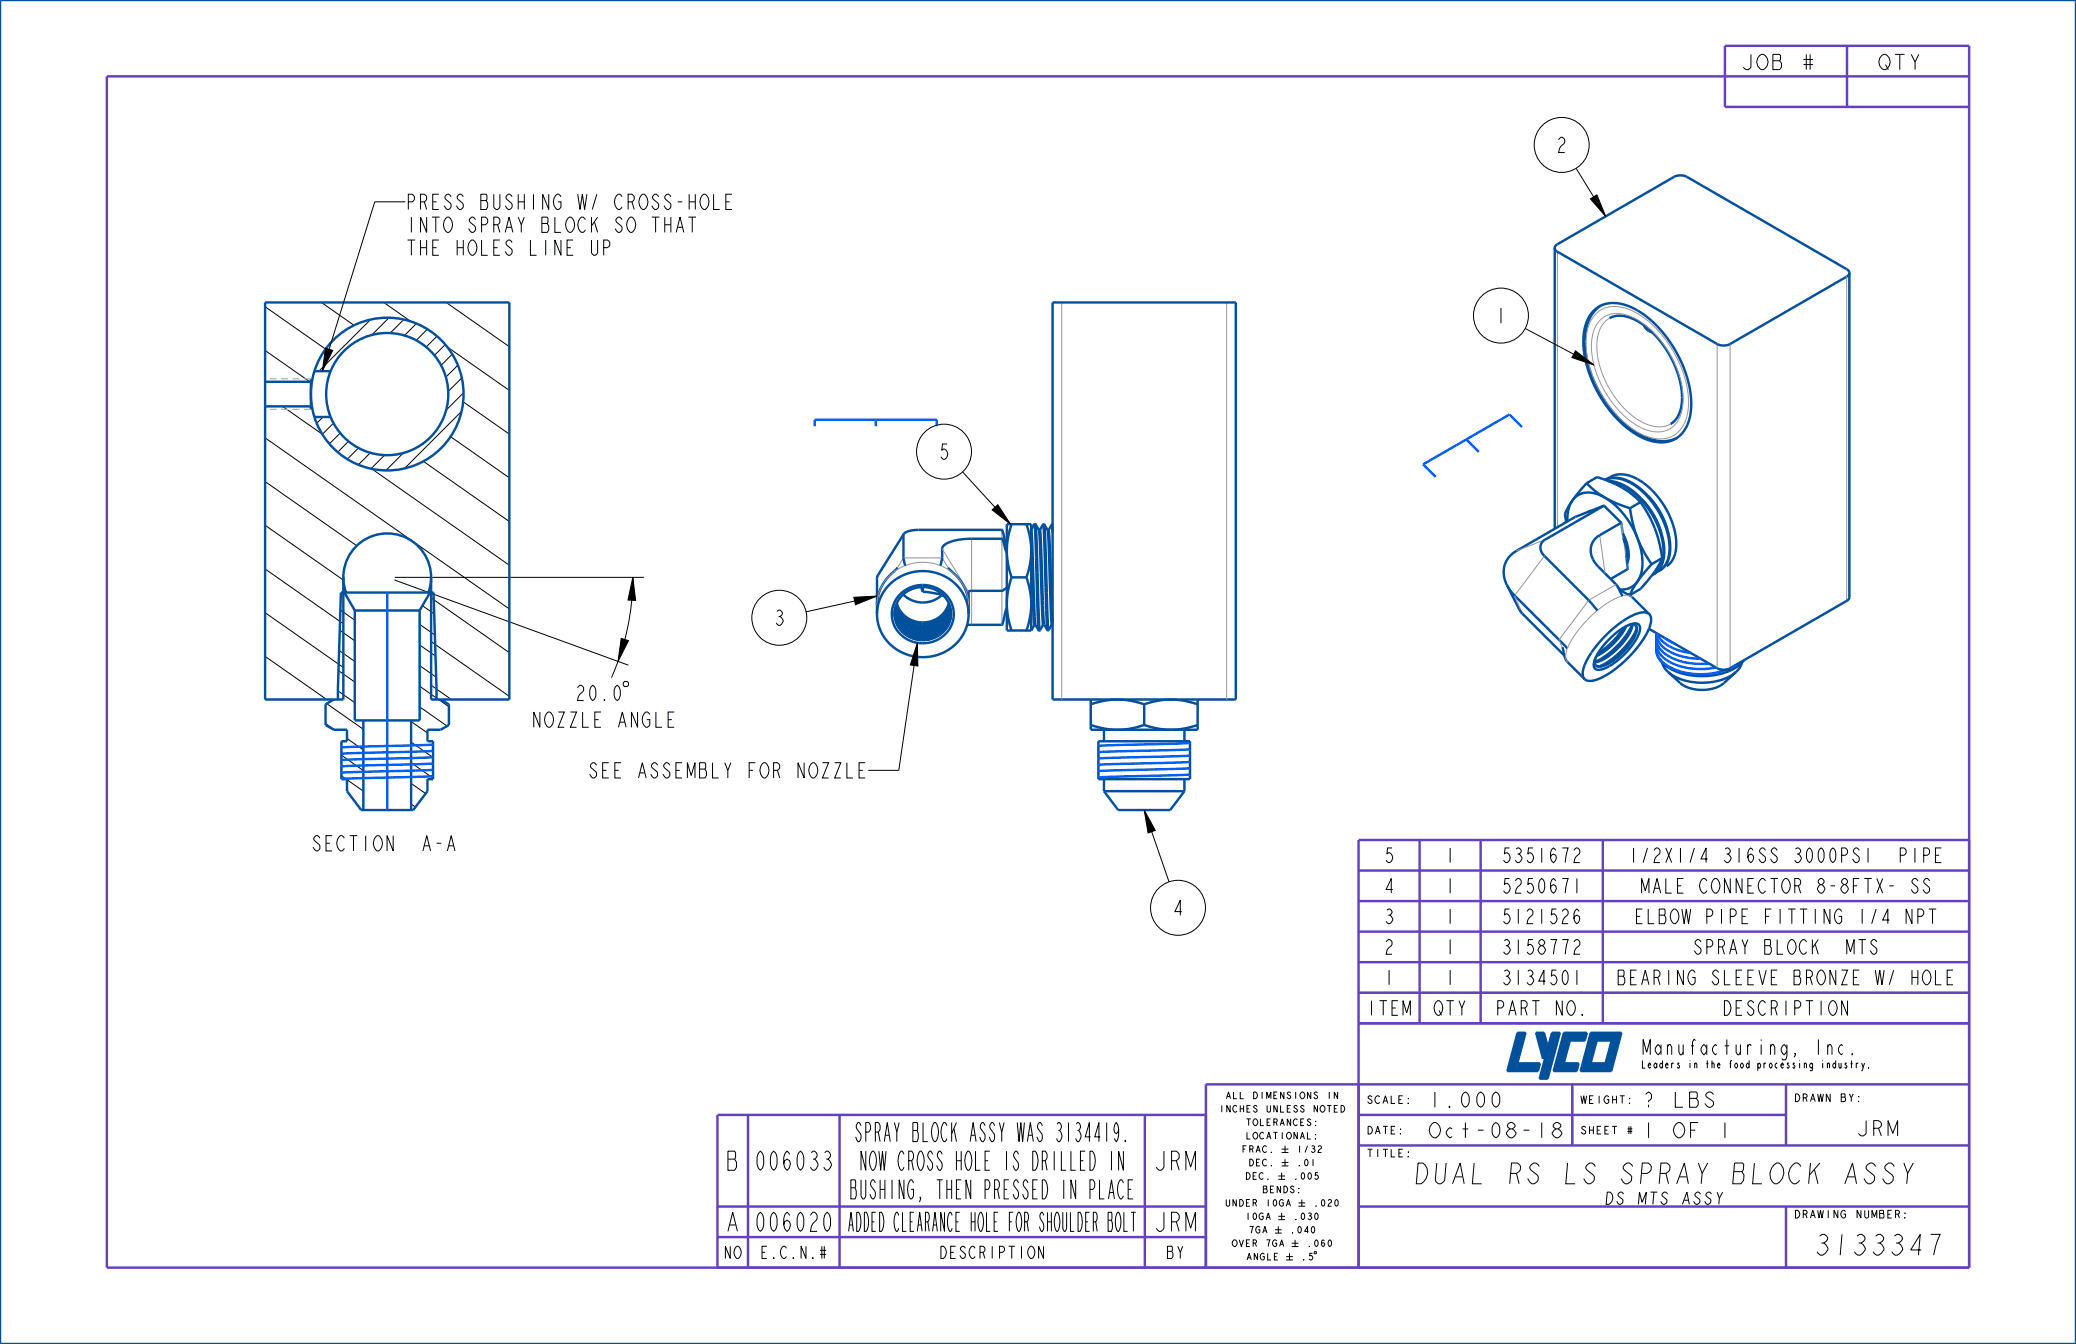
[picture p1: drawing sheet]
<svg xmlns="http://www.w3.org/2000/svg" width="432mm" height="279mm" viewBox="0 0 432 279" stroke-linecap="round" stroke-linejoin="round" font-family="sans-serif">
<g fill="none" stroke="#000" stroke-width=".21">
<path d="M55.1 72.9l9.4 6.5M55.1 63.8l12.6 8.8M66.8 62.9l6.8 4.7M69.8 70.2l-1.1 1.1M77.1 66.4l-10.8 10.8M79.8 62.9l5.7 4M80.9 66.1l-3.6 3.5M84 66.4l-2.8 2.8M86.6 67.3l-2.5 2.4M88.9 68.4l-2.3 2.4M90.9 69.9l-2.3 2.2M92.6 71.6l-2.2 2.3"/>
<path d="M92.8 62.9l13.1 9.2M93 72.1l12.9 9.1M94.1 73.6l-2.4 2.4M95.2 75.9l-2.5 2.5M96.1 78.6l-2.9 2.8M105.8 62.9l.1 .1M55.1 91l50.8 35.6M58.8 84.5l8.2 5.8M67.2 86.7l-1.3 1.3M69.4 88l-2.3 2.3M70.8 90l-2.3 2.3M72.5 91.7l-2.3 2.3"/>
<path d="M74.6 93.1l-2.4 2.4M77 94.1l-2.5 2.5M77.3 97.5l28.6 20M80 94.6l-2.8 2.8M83.9 94.2l-3.6 3.6M88.1 95.9l17.8 12.5M93.7 90.8l12.2 8.5M96 85.5l-11.9 11.9M96.3 83.5l9.6 6.8M96.4 81.7l-3.6 3.6M55.1 118.3l16.3 11.4M55.1 109.2l16.3 11.4"/>
<path d="M55.1 100.1l19.1 13.4M55.1 136.5l12.8 8.9M55.1 127.4l16.3 11.4M70.4 139.4l3.4 2.4M70.5 135.2l3.3 2.3M70.7 131l3.1 2.2M70.8 126.8l3 2.1M87.3 138.4l3.4 2.4M87.3 134.1l3.3 2.3M87.3 129.8l3.1 2.2M87.9 125.9l2.4 1.7M89.7 133.4l16.2 11.4"/>
<path d="M89.7 124.3l16.2 11.4M90.1 123.2h.1M67.7 150.4l1.9 1.3M68 146.3l7.6 5.3M70.3 143.6l3.5 2.5M71 157l4.6 3.2M72.2 153.5l3.4 2.4M85.5 158.6l4.6 3.2M85.5 154.3l4.6 3.2M85.5 150l3.4 2.4M87.3 146.9l5.7 4M87.3 142.7l3.5 2.4"/>
<path d="M89.7 142.5l4.2 2.9M91.2 145.4l2.2 1.5M71 161.3l1 .7M72.2 162.1l3.4 2.4M85.5 167.1l.9 .7M85.5 162.9l3 2.1"/>
</g>
<path d="M317.3 214.7l-2.1 8h-1.7z" fill="#00509b"/>
<path d="M317.3 214.7l-2.1 8h-1.7z" fill="none" stroke="#00509b" stroke-width=".21"/>
<path d="M315.6 214.7h1.7l-3.8 8z" fill="#00509b"/>
<path d="M315.6 214.7h1.7l-3.8 8z" fill="none" stroke="#00509b" stroke-width=".21"/>
<path d="M315.6 221.1h4.7l-5.1 1.6z" fill="#00509b"/>
<path d="M315.6 221.1h4.7l-5.1 1.6z" fill="none" stroke="#00509b" stroke-width=".21"/>
<path d="M315.2 222.7l5.1-1.6-.4 1.6z" fill="#00509b"/>
<path d="M315.2 222.7l5.1-1.6-.4 1.6z" fill="none" stroke="#00509b" stroke-width=".21"/>
<path d="M322.8 214.7h1.6l-4.2 9.5z" fill="#00509b"/>
<path d="M322.8 214.7h1.6l-4.2 9.5z" fill="none" stroke="#00509b" stroke-width=".21"/>
<path d="M324.4 214.7l-2.5 9.5h-1.7z" fill="#00509b"/>
<path d="M324.4 214.7l-2.5 9.5h-1.7z" fill="none" stroke="#00509b" stroke-width=".21"/>
<path d="M326.9 214.7l-2.1 8h-1.6z" fill="#00509b"/>
<path d="M326.9 214.7l-2.1 8h-1.6z" fill="none" stroke="#00509b" stroke-width=".21"/>
<path d="M325.3 214.7h1.6l-3.7 8z" fill="#00509b"/>
<path d="M325.3 214.7h1.6l-3.7 8z" fill="none" stroke="#00509b" stroke-width=".21"/>
<path d="M325.2 221.1h3.1l-3.5 1.6z" fill="#00509b"/>
<path d="M325.2 221.1h3.1l-3.5 1.6z" fill="none" stroke="#00509b" stroke-width=".21"/>
<path d="M324.8 222.7l3.5-1.6-.4 1.6z" fill="#00509b"/>
<path d="M324.8 222.7l3.5-1.6-.4 1.6z" fill="none" stroke="#00509b" stroke-width=".21"/>
<path d="M326.9 214.7h3.1l-3.5 1.6z" fill="#00509b"/>
<path d="M326.9 214.7h3.1l-3.5 1.6z" fill="none" stroke="#00509b" stroke-width=".21"/>
<path d="M326.5 216.3l3.5-1.6-.4 1.6z" fill="#00509b"/>
<path d="M326.5 216.3l3.5-1.6-.4 1.6z" fill="none" stroke="#00509b" stroke-width=".21"/>
<path d="M330.9 214.7h1.6l-2.1 8z" fill="#00509b"/>
<path d="M330.9 214.7h1.6l-2.1 8z" fill="none" stroke="#00509b" stroke-width=".21"/>
<path d="M330.9 214.7l-.5 8h-1.6z" fill="#00509b"/>
<path d="M330.9 214.7l-.5 8h-1.6z" fill="none" stroke="#00509b" stroke-width=".21"/>
<path d="M332.5 214.7h3.2l-3.6 1.6z" fill="#00509b"/>
<path d="M332.5 214.7h3.2l-3.6 1.6z" fill="none" stroke="#00509b" stroke-width=".21"/>
<path d="M332.1 216.3l3.6-1.6-.5 1.6z" fill="#00509b"/>
<path d="M332.1 216.3l3.6-1.6-.5 1.6z" fill="none" stroke="#00509b" stroke-width=".21"/>
<path d="M337.2 214.7l-2.1 8h-1.6z" fill="#00509b"/>
<path d="M337.2 214.7l-2.1 8h-1.6z" fill="none" stroke="#00509b" stroke-width=".21"/>
<path d="M335.7 214.7h1.5l-3.7 8z" fill="#00509b"/>
<path d="M335.7 214.7h1.5l-3.7 8z" fill="none" stroke="#00509b" stroke-width=".21"/>
<path d="M330.8 221.1h3.2l-3.6 1.6z" fill="#00509b"/>
<path d="M330.8 221.1h3.2l-3.6 1.6z" fill="none" stroke="#00509b" stroke-width=".21"/>
<path d="M330.4 222.7l3.6-1.6-.5 1.6z" fill="#00509b"/>
<path d="M330.4 222.7l3.6-1.6-.5 1.6z" fill="none" stroke="#00509b" stroke-width=".21"/>
<path d="M321.1 214.7l.7 2.4-.8 3z" fill="#00509b"/>
<path d="M321.1 214.7l.7 2.4-.8 3z" fill="none" stroke="#00509b" stroke-width=".21"/>
<path d="M319.5 214.7h1.6l-.1 5.4z" fill="#00509b"/>
<path d="M319.5 214.7h1.6l-.1 5.4z" fill="none" stroke="#00509b" stroke-width=".21"/>
<path d="M82 120.6l48.7 17.7M82.1 120h51.8M129.2 132.7l1.5 .5-2.2 4.3zM131.6 120l.6 4.8-1.6-.1zM131.6 120a51.1 51.1 0 0 1-4.4 20.9M129.9 141.7h.5l.3 .2v.6l-.3 .2h-.5l-.3-.2v-.6z" fill="none" stroke="#000" stroke-width=".21"/>
<path d="M129.2 132.7l1.5 .5-2.2 4.3zM131.6 120l.6 4.8-1.6-.1z" fill="#000"/>
<g fill="none" stroke="#6441be" stroke-width=".51">
<path d="M384.2 9.5v12.7M409.6 15.9h-387.4v247.6h387.4v-254h-50.8v12.7h50.8M295.3 174.6v38.1M308 174.6v38.1M333.4 174.6v38.1M409.6 174.6h-127v88.9M282.6 193.7h127M282.6 187.3h127M282.6 181h127M282.6 212.7h127M282.6 206.4h127M282.6 200h127"/>
<path d="M155.6 231.8v31.7M174.6 231.8v31.7M238.1 231.8v31.7M250.8 231.8h-101.6v31.7M282.6 231.8h88.9M282.6 238.1h127M327 225.4v12.7M371.5 225.4v12.7M409.6 225.4h-158.8v38.1M149.2 257.2h101.6M149.2 250.8h101.6M282.6 250.8h127"/>
<path d="M371.5 250.8v12.7"/>
</g>
<path d="M0 0h431.8v279.4h-431.8zM319.5 214.7h1.6l.7 2.4-.8 3zM322.8 214.7h1.6l-2.5 9.5h-1.7zM326.5 216.3h3.1l.4-1.6h-4.7l-2.1 8h4.7l.4-1.6h-3.1M326.9 214.7l-2.1 8M330.9 214.7h6.3l-2.1 8h-6.3zM332.1 216.3h3.1M332.5 214.7l-2.1 8M335.7 214.7l-2.2 8M315.6 221.1h4.7l-.4 1.6h-6.4l2.1-8h1.7l-2.1 8M330.8 221.1h3.2" fill="none" stroke="#00509b" stroke-width=".51"/>
<!-- layer: 0_COMPONENTS -->
<g fill="none" stroke="#00509b" stroke-width=".51">
<path d="M323.4 51.6l.1-.5 .4-.3 24.3-14 .8-.3h.8l1.1 .3 33.2 19.2 .4 .3 .2 .4M323.4 51.6l.1 .4 .4 .3 33.3 19.2 1 .3h.9l.8-.3 24.2-14 .4-.3 .2-.5M323.4 51.6v58.3M384.7 56.7l-.1 67.8-.5 .4-24.2 14-.9 .3h-1l-.8-.3-14.2-8.2M55.1 79.4h9.8M64.7 78.7v6.4M65.4 77.2h3.4M218.9 62.9h38.1v82.5h-38.1zM332.6 63.7l1.2-.5 1.2-.2h1.3l1.5 .3a17.5 17.5 0 0 1 9 7 22.6 22.6 0 0 1 4.8 15.6 7.1 7.1 0 0 1-3.1 5.3M332.6 63.7a8.1 8.1 0 0 0-3.3 7.6 24.7 24.7 0 0 0 11.8 19.5l2.2 .8 1.8 .4 1.8-.2 1.6-.6M332.6 63.8l-.8 .7-.7 .9-1 2.3a17.1 17.1 0 0 0 1.3 11.3 22.5 22.5 0 0 0 11 12 7.7 7.7 0 0 0 6.1 .2M332.7 63.7l-.1 .1"/>
<path d="M332.9 63.5l-.2 .2M334.8 66.2a6.2 6.2 0 0 1 6.2 .8 20 20 0 0 1 8.8 16.7l-.3 1.5-.5 1.3-.7 1-.8 .7M341.9 67.6l.7 1 1.1 .5M342.2 67.8h-.2M55.1 84.5h9.8M65.4 86.7h3.4M333.8 99.7l1.2-.3 1.4-.1 1.5 .4 1.6 .7 1.5 1 1.4 1.3 1.4 1.7 1.2 1.6 1 1.9 .7 2 .5 1.8 .2 1.9-.1 1.7-.4 1.4-.7 1.1-1 .8M333.9 99.7l1.1-.3h1.4l1.5 .4 1.5 .7 1.4 1 1.5 1.3 1.3 1.5 1.2 1.8 1 2 .8 1.8 .5 1.9 .2 1.8-.1 1.6-.4 1.4-.6 1.1-1 .9M334.4 99.5l1.2-.6 1.2-.3 1.4 .1 1.6 .5 1.6 .9 1.6 1.2 1.4 1.4 1.3 1.8 1.1 1.8 .9 2.1 .6 2 .3 1.9v1.8l-.3 1.5-.7 1.2-1 .9M334.5 100l1.3 .2 1.4 .4 1.4 .8 1.4 1 1.3 1.2 1.3 1.5 2 3.2 1.2 3.5 .3 1.6 .1 1.7-.2 1.4-.5 1.2-.7 1-.8 .7M348.8 91l-.3 .2M186.7 118.1l-.6 .5a9.3 9.3 0 0 0-3.7 7.2"/>
<path d="M188 111l1-.6 1.7-.2h17.7l.9 3.1M188 111l-5.5 8.8-.1 7.9M188 111l-.1 5 .3 1.6M197.2 118l2 2 1.2 1.6 .8 2.1 .3 2.1M209.3 113.3h.1M209.3 113.3l.1 .3M209.4 114.8l-1-2.8h-6.9l-2.6 .3-1.8 .6-1 .8-.1 2.3-.4 1.6M209.4 109h5.1v22.1h-5.1zM210.4 109l-.8 2.9-.2 2.6 .2 2.6 .8 2.9M213.5 109l.8 2.9 .2 2.6-.2 2.6-.8 2.9M214.5 113.4l.4 13.3 .3 3.2M214.5 110.1l.9 19.8"/>
<path d="M215.1 109l-.6 1.1M215.1 109l.9 22.1M215.1 109h.3M215.4 109h.1M215.4 109l.7 1.2 .1 .7 .6 16.2 .2 2.8M215.4 109l.9 22.1M216.1 110.2h.2l.2 1.4 .7 18.2M217 109h.2M217 109l-.7 1.2M217 109l.9 22M217.2 109l.9 22M217.2 109l.7 1.2"/>
<path d="M217.9 110.2h.2M217.9 110.2l.9 19.6M218.1 110.2l.8 19.3M218.8 109.1l-.7 1.1M218.8 109.1h.1M218.8 109.1l.1 1.6M327 104.1l-1.2 2a2.8 2.8 0 0 0 0 2.4M327 104.1l-.8 1.9-.2 2.4M327.7 107.5l-12.3 7a5.1 5.1 0 0 0-1.9 7.2M327.7 107.5h.1M330 100.4l2.2-1.2 1.1 .4 2.6 1 1.9 1 1.8 1.3 1.6 1.5M330 100.4l-3 3.7"/>
<path d="M330 100.4l1.8 1.7 2 1.4M330.9 106.2l-.5 .2M333.6 105.1l-12.3 7.1-.6 .7-.3 .8 .2 .9 .5 .8 9.4 9.5 1.8 2M333.6 105.1l-5.9 2.4M333.6 105.1h.1M333.6 105.1l3.6 3.6M333.8 103.5l-2-.9-1.9-.2-1.6 .5-1.3 1.2M333.8 103.5l2.3 1.1 2.9 1.1M333.8 103.5l2 1.4 1.9 2 1.6 2.4 1.3 2.6M334.8 100.1l1.2 .2 1.4 .5 1.3 .8 1.3 1 2.4 2.6 2 3.2 1.3 3.5 .2 1.6 .1 1.6-.2 1.4-.4 1.2-.6 1-.8 .7M337.2 108.7l-5.1 3-.9 1.1-.3 1.3 .2 1.5 .7 1.4 4.6 4.8M337.2 108.7h.1"/>
<path d="M337.2 108.7l.7 4.1M337.5 110.9l.8 1.7 .4 1.7v1.5l-.3 1.4M337.7 111.9l.5 1.6M337.7 112.1l.6 2v1.8M337.9 112.7v.1M338.3 115.6l.1 1.6M338.4 117.2l.1 1.1-3.5 2.1M338.8 115.1l-.4 1.6M339 105.7l.7 3.3 .9 2.9M340.6 111.9l1.2 2.6 1.7 2.8M340.6 111.9l.8 2.6 .2 2.5-.2 2.2-.8 1.7M341.2 104.4l1.7 2.7 1.3 2.7 .9 2.8 .6 3.4"/>
<path d="M341.2 104.4l-2.2 1.3M341.5 103.8l1.3 1.5 1.2 1.8 .9 1.8 .6 1.9M342.8 103.1l1.3 1.5 1.1 1.7 .9 1.8 .7 1.9M343.5 117.3l-2.9 3.6M344 119.4l-.4 .1M345.2 118.6l-.6 .3M345.7 116l-1.3 2.5-2.5 3.2-.7 .7-2.2 1.3M345.7 116l-2.2 1.3M71.4 120v25.4h-16.3v-82.5h50.8v82.5h-16.2v-25.4M71.6 123.2l2.2 3.7M72 123.2a9.1 9.1 0 0 1 8.5-12.3 9.1 9.1 0 0 1 8.6 12.3M73.8 126.9v22.9h13.5v-22.9"/>
<path d="M73.8 126.9h13.5M89.4 123.2l-2.1 3.7M182.4 127.7a9.5 9.5 0 0 0 13.7 8 8.9 8.9 0 0 0 5.4-8M182.4 127.7a9.5 9.5 0 0 1 13.7-8.1 8.9 8.9 0 0 1 5.4 8.1M186.1 127.6a5.9 5.9 0 0 0 5.8 5.5 5.9 5.9 0 0 0 5.9-5.5M186.1 127.5v.1M186.1 127.6a5.9 5.9 0 0 0 5.8 5.4 5.9 5.9 0 0 0 5.9-5.4M186.1 127.3v.3M186.1 127.1v.4M186.1 127.6a5.9 5.9 0 0 0 5.8 5 5.9 5.9 0 0 0 5.9-5M186.1 127.1l.1 .4M186.1 127.6l.3 1.1 .5 1.2 .7 .8 1 .9a5.9 5.9 0 0 0 9.2-4"/>
<path d="M186.1 126.8v.2M186.1 127l.1 .1a5.9 5.9 0 0 0 5.9 4.5 5.9 5.9 0 0 0 5.7-4.8l-.1 .2M186.2 127.5h.1M186.2 127h.1M186.2 126.6a5.9 5.9 0 0 0 5.7 4.5 5.9 5.9 0 0 0 5.8-4.5 5.9 5.9 0 0 1-5.8 4.5 5.9 5.9 0 0 1-5.7-4.5zM186.2 127.5a5.9 5.9 0 0 0 5.7 4.6 5.9 5.9 0 0 0 5.8-4.6M186.2 127a5.9 5.9 0 0 0 5.7 4.6 5.9 5.9 0 0 0 5.8-4.6M186.2 126.3l.8 1.8 1.3 1.3 1.7 .9 1.9 .4 2-.4 1.7-.9 1.3-1.3 .8-1.8M186.2 126.3l.8 1.7 1.3 1.4 1.7 .9 1.9 .3 2-.3 1.7-.9 1.3-1.4 .8-1.7M186.3 126.1l.8 1.6 1.3 1.3 1.7 .8 1.8 .3 1.9-.3 1.7-.8 1.3-1.3 .8-1.6-.8 1.6-1.3 1.3-1.7 .9-1.9 .3-1.8-.3-1.7-.9-1.3-1.3zM186.4 125.9l.8 1.5 1.3 1.2 1.6 .8 1.8 .3 1.9-.3 1.6-.8 1.3-1.2 .8-1.5M187.3 123.4l1.9-1.2a6.3 6.3 0 0 1 6.8 .7 6.3 6.3 0 0 1 2.1 6.5 6.5 6.5 0 0 1-7 4.3 6.5 6.5 0 0 1-5.6-6 5.9 5.9 0 0 1 1.8-4.3z"/>
<path d="M187.9 123.6l.8 .7 1 .5 1.1 .3 1.1 .2 1.2-.2 1-.3 1-.5 .9-.7M191.6 122.1l.3 .9M191.9 122a5.7 5.7 0 0 1 5.9 5.1M191.9 122a5.7 5.7 0 0 0-5.8 5.1M191.9 123l4.1 .6M191.9 122v1M196 123.6l.3 .2M197.3 125.4l-.7 1.6-1.2 1.3-1.6 .8-1.9 .3-1.8-.3-1.6-.8-1.2-1.3-.8-1.6M197.7 127h.1M197.7 127.5a5.9 5.9 0 0 1-5.8 4.6 5.9 5.9 0 0 1-5.7-4.6M197.8 127.1l-.1 .4M197.8 127.1v.4"/>
<path d="M197.8 127.3v.3M197.8 127.5v.1M209.3 126.7l-.9 3.2h-7.2M209.3 126.7h.1M209.4 122.2l-1 .6h-6.3l-.6 .1v4.8M209.4 126.5l-.1 .2M210.4 120l-.8 2.9-.2 2.6 .2 2.7 .8 2.9M210.4 120h3.1M213.5 120l.8 2.9 .2 2.6-.2 2.7-.8 2.9M215.2 129.9h.1M215.2 129.9h.2M215.2 129.9l-.7 1.2"/>
<path d="M215.4 129.9l.6 1.2M216.1 131.1h.1M216.3 131.1h-.2M217 129.9h.2M217 129.9l-.7 1.2M217.2 129.8l.7 1.2M217.9 131h.2M218.1 131h.1M218.8 129.8h.1M218.8 129.8l-.7 1.2M313.5 121.7l2.9 5.6 9 9M313.5 121.7l1.3 1.9 11.2 11.2"/>
<path d="M325 134.6l.5 2 .3 .8 3.8 3.8M331.8 137l-.1 .8 .2 .6M331.9 138.3h.1M331.9 136.7l-.1 .3M334.7 132.9l2.3-1.9 2.2-1.2 .8-.2 .6 .1 .4 .4 .1 .6a11.9 11.9 0 0 1-4.8 6.7l-2.2 1.4-1 .4h-.8l-.5-.2-.3-.5 .1-.8 .3-1a14 14 0 0 1 2.8-3.8zM336.4 121.8a6.1 6.1 0 0 0 2.9 2.1l3.7 3.8M336.4 121.8l1.1 2.1M337.7 130.5l-1 1.5-1.4 1.4-1.5 1.4-1.5 1.1M338 130.3l-1.2 1.7-1.4 1.6-1.6 1.4-1.6 1.1M338.1 130.3l-1 1.6-1.6 1.8-1.7 1.5-1.7 1M338.3 130.2l-1.1 1.8-1.6 1.8-1.8 1.5-1.7 1.1M338.6 123.5l.4 .2"/>
<path d="M338.8 129.9l-.2 .1M338.8 129.9h.1M338.8 129.9l.8-.1 .6 .2M339.2 130.8l-1.2 1.8-1.8 2-1.9 1.6-1.9 1.2M339.2 130.8h.1M339.2 130.8l-.2 .5a12.7 12.7 0 0 1-6.7 6.2l-.6 .1M339.3 130.5l-.1 .3M339.4 129.9l-1.3 2.4-1.9 2.2-2.1 1.8-2.3 1.3M339.4 129.8l-.2 1M339.5 129.8l-.1 .8-.5 1a12.5 12.5 0 0 1-6.5 6l-.7 .1M340.1 131.7l-1.2 1.8-1.7 2-1.9 1.7-1.9 1.2M340.1 131.7h.1"/>
<path d="M340.1 131.7l-.2 .5a12.6 12.6 0 0 1-6.7 6.2l-.7 .1-.6-.2M340.2 130v.1M340.2 130h.1M340.2 130.1l.2 .6-.3 1M340.2 130l.3 .5v.5l-.6 1.6a12.4 12.4 0 0 1-6.7 5.9l-.7 .1-.6-.2M340.2 131.5l-.1 .2M340.4 130.9l-1.4 2.3-1.9 2.2-2.1 1.8-2.2 1.3M340.6 120.9l-1.6 2.8M340.6 120.9l-.7 .8-.9 .5-1 .3h-1M343 127.7l-.6-.3-.8-.1-2.3 .8-2.6 1.6-2.7 2.4-2.5 2.9-1.6 2.6-.7 2.2 .1 .8 .3 .6M343 127.7l.4 .9-.2 1.5a22.1 22.1 0 0 1-11.2 11.2 2.21 2.21 0 0 1-2.4-.1M344.5 131.6v3.6l.1 .8 .6 1.2 1.1 1.1a14.2 14.2 0 0 0 15.4 0l1.1-1.1"/>
<path d="M345.7 137.8l.5 1 .7 .9M346.9 139.7l2.6 2.3 .9 .6 1.7 .6 1.9 .2 1.9-.2 1.8-.6 .8-.5 2.6-2.4M361.1 139.7a12.5 12.5 0 0 1-12 1.3l-1.2-.6-1-.7M362.3 137.8l-.4 1-.8 .9M69.4 145.4l-1.7 1v4.3l1.7 1h2.8v2.4h-1.2v7.9h1.2v2.5l2.9 3.9h10.9l2.9-3.9v-2.5h1.2v-7.9h-1.2v-2.4h2.8l1.7-1v-4.3l-1.7-1M70.3 145.4l.6-22.2h19.3l.6 22.2M75.6 149.8v18.6M85.5 149.8v18.6M226.9 146.4l2.8-.7 2.7-.3 2.8 .3 2.8 .7M226.9 150.7l2.8 .8 2.7 .2 2.8-.2 2.8-.8M226.9 145.4v6.3h22.2v-6.3M228.5 154.1h19v7.9h-19z"/>
<path d="M229.6 151.7v2.4M238 146.4l2.8-.7 2.7-.3 2.8 .3 2.8 .7M238 150.7l2.8 .8 2.7 .2 2.8-.2 2.8-.8M238 146.4v4.3M246.4 151.7v2.4M229.6 164.5l3 3.9h10.8l3-3.9M229.6 164.5h16.8M229.6 162v2.5M246.4 162v2.5"/>
<circle cx="80.5" cy="81.9" r="15.9"/>
<circle cx="80.5" cy="81.9" r="12.7"/>
</g>
<g fill="none" stroke="#005fff" stroke-width=".51">
<path d="M169.4 88.6v-1.3h25.4v1.3M182.1 87.3v1.3M305 91.4l2.6 2.5M316.6 88.8l-2.6-2.6-18 10.3 2.6 2.6M80.5 123.2v45.2M344.5 132.8h.1M344.5 132.8l.2 1 .5 1 .8 .9 1.1 .8a14.2 14.2 0 0 0 8.3 1.4M344.5 133.9l.1 .8 .3 .8 1.4 1.4a13.7 13.7 0 0 0 10.6 1.9M344.5 134.9l.1 .9 .4 .8 1.3 1.4a14.3 14.3 0 0 0 13 1.1M344.5 131.7l.2 1.1 .5 .9 .9 .9 1.2 .8 2.8 1.1 1.8 .3 1.8 .1M344.7 131.7l.9 1.5 1.5 1.1 2.2 .9 2.4 .5M346.1 132.5l2.2 1.3"/>
<path d="M361 138.2l-.8 .5M71 156.7h.1M71 159.3h.1M90.1 156.1l-19.1 .6M90.1 158.7l-19.1 .6M90.1 154.8l-19.1 .6M90.1 157.4l-19.1 .6M247.5 155.7l-19 .7M247.5 154.4l-19 .7M247.5 158.4l-19 .6M247.5 159.7l-19 .6M247.5 157.1l-19 .6"/>
<path d="M90.1 160l-19.1 .7M90.1 161.3l-19.1 .7M247.5 161l-19 .6"/>
</g>
<g fill="none" stroke="#9196a0" stroke-width=".21">
<path d="M323.9 52.3v57.3M384.1 57.5v67.4M220.8 62.9v82.5M255.1 62.9v82.5M332 65.2a6.5 6.5 0 0 1 7.5-.6 21.5 21.5 0 0 1 10.2 11.8 15.2 15.2 0 0 1 .7 11.5 5.7 5.7 0 0 1-7.8 2.9 19.1 19.1 0 0 1-9.6-9 19 19 0 0 1-2.9-12.9 7 7 0 0 1 1.9-3.7zM332.9 66.5a5.7 5.7 0 0 1 6.7-.5 20.5 20.5 0 0 1 10.4 18.1 5.6 5.6 0 0 1-4.1 5.6 9.9 9.9 0 0 1-8.1-3.3 20.1 20.1 0 0 1-6.7-15.5 6.8 6.8 0 0 1 1.8-4.4zM334.8 66.2l-1 .7-.7 .9-.5 1.3-.4 1.4a19.1 19.1 0 0 0 7 15.7 8.5 8.5 0 0 0 7.3 2.4l1-.4M357.2 71.5v67.4M359.9 71.5v67.4M187.9 111.2l-5.5 9M196 114.1l5.5 8.9M197.3 118.2l-1.3-2.2h-8.1l-1.4 2.2"/>
<path d="M202.1 112v17.9M208.4 110.2v19.7M215.4 109l.7 19.5 .2 2.5M217.2 109l.7 19.5 .2 2.5M321.2 115.6l-6.2 8.2 1.6 3.7M321.4 112.2l-6 2.3M327.7 107.5l5.9-2.4 3.6 3.6 1.3 9.6M332.7 111.3l1.2 7.9M182.4 125.2v.6M182.4 125.2l.6-2.5 1.2-2.1 1.8-1.7 2.1-1.3a9.5 9.5 0 0 1 13.4 8.2M182.4 125.2h.1M182.5 124.8l-.1 .1"/>
<path d="M201.4 124.8l.1 .1M336.1 121.5l-5.6 3.3-6.2 8.2 .8 2M339.5 124.1l-.6-.3h-.8l-2.3 .7-2.6 1.7-2.7 2.3-2.5 2.9-1.6 2.6-.7 2.2v.8l.3 .6"/>
</g>
<path d="M56.1 78.7h1.4M58.5 78.7h1.4M60.9 78.7h1.4M63.2 78.7h1.5M56.1 85.1h1.4M58.5 85.1h1.4M60.9 85.1h1.4M63.2 85.1h1.5" fill="none" stroke="#afafb4" stroke-width=".25"/>
<!-- layer: 2_ALL_NOTES -->
<g fill="none" stroke="#000" stroke-width=".21">
<path d="M327.8 35l6.2 10M84.3 42h-6.4l-10.9 35.2M330.8 41.3l1.4-.8 1.8 4.5zM67.7 72.4l1.5 .4-2.2 4.4zM317.2 68.3l14.3 7.6M327.7 72.9l3.8 3-4.5-1.6zM200.2 98.1l10 10.9M206.4 106l1.1-1.1 2.7 4.1zM177.6 124.2l4.8-.3-4.5 1.8zM182.4 123.9l-14.7 3.3M190.8 133.6l.1 4.9-1.6-.3zM190.8 133.6l-3.9 26.5h-6.3"/>
<path d="M238 168.4l2.3 4.2-1.5 .6zM238 168.4l5.2 14.9M266.6 238.9h1.4M266.6 239.6h1.4M267.3 238.2v1.4M388.6 221.9l.1 .2zM265.2 255.7h1.4M265.2 256.3h1.4M265.9 244.5h1.4M265.9 245.2h1.4M265.9 252.9h1.4M265.9 253.6h1.4"/>
<path d="M265.9 255v1.3M266.6 241.7h1.4M266.6 242.4h1.4M266.6 243.8v1.4M266.6 252.2v1.4M267.3 241v1.4M268.7 258.4h1.4M268.7 259.1h1.4M269.4 257.7v1.4M270.1 250.1h1.4M270.1 250.8h1.4M270.8 249.4v1.4"/>
<path d="M267.5 261.2h1.4M267.5 261.9h1.4M268.2 260.5v1.4M273.3 260.3l.4-.1 .1 .3-.3 .2z"/>
<circle cx="324.8" cy="30.1" r="5.7"/>
<circle cx="312.2" cy="65.6" r="5.7"/>
<circle cx="196.4" cy="93.9" r="5.7"/>
<circle cx="162.1" cy="128.4" r="5.7"/>
<circle cx="245" cy="188.7" r="5.7"/>
</g>
<path d="M330.8 41.3l1.4-.8 1.8 4.5zM67.7 72.4l1.5 .4-2.2 4.4zM327.7 72.9l3.8 3-4.5-1.6zM206.4 106l1.1-1.1 2.7 4.1zM177.6 124.2l4.8-.3-4.5 1.8zM190.8 133.6l.1 4.9-1.6-.3zM238 168.4l2.3 4.2-1.5 .6z" fill="#000"/>
<g font-size="5.6">
<text x="294.9" y="246.1">DUAL RS LS SPRAY BLOCK ASSY</text>
<text x="377.3" y="260.9">3133347</text>
</g>
<g font-size="5.2">
<text x="178.3" y="237.3">SPRAY BLOCK ASSY WAS 3134419.</text>
<text x="150.9" y="243.3">B</text>
<text x="157" y="243.3">006033</text>
<text x="179.3" y="243.3">NOW CROSS HOLE IS DRILLED IN</text>
<text x="239.8" y="243.3">JRM</text>
<text x="177.4" y="249.2">BUSHING, THEN PRESSED IN PLACE</text>
<text x="150.9" y="256">A</text>
<text x="157" y="256">006020</text>
<text x="177" y="256">ADDED CLEARANCE HOLE FOR SHOULDER BOLT</text>
<text x="239.8" y="256">JRM</text>
</g>
<g font-size="4.1">
<text x="362" y="14.5">JOB</text>
<text x="374.4" y="14.5">#</text>
<text x="390.5" y="14.5">QTY</text>
<text x="323.5" y="31.7">2</text>
<text x="84.3" y="43.5">PRESS BUSHING W/ CROSS-HOLE</text>
<text x="84.3" y="48.3">INTO SPRAY BLOCK SO THAT</text>
<text x="84.3" y="53.1">THE HOLES LINE UP</text>
<text x="310.9" y="67.2">1</text>
<text x="195" y="95.5">5</text>
<text x="160.8" y="130">3</text>
<text x="119.5" y="145.6">20.0</text>
<text x="110.4" y="151.2">NOZZLE ANGLE</text>
<text x="122.2" y="161.7">SEE ASSEMBLY FOR NOZZLE</text>
<text x="65.2" y="176.9">SECTION</text>
<text x="87.7" y="176.9">A-A</text>
<text x="243.7" y="190.3">4</text>
<text x="341.3" y="219.3">Manufacturing, Inc.</text>
<text x="296.9" y="230.2">1.000</text>
<text x="341.3" y="230.2">?</text>
<text x="347.5" y="230.2">LBS</text>
<text x="296.9" y="236.5">Oct-08-18</text>
<text x="341.3" y="236.5">1</text>
<text x="347.5" y="236.5">OF</text>
<text x="356.8" y="236.5">1</text>
<text x="385.9" y="236.1">JRM</text>
</g>
<g font-size="4">
<text x="287.7" y="179.3">5</text>
<text x="300.4" y="179.3">1</text>
<text x="312.4" y="179.3">5351672</text>
<text x="339.4" y="179.3">1/2X1/4 316SS 3000PSI</text>
<text x="394.1" y="179.3">PIPE</text>
<text x="287.7" y="185.7">4</text>
<text x="300.4" y="185.7">1</text>
<text x="312.4" y="185.7">5250671</text>
<text x="341.8" y="185.7">MALE CONNECTOR 8-8FTX- SS</text>
<text x="287.7" y="192">3</text>
<text x="300.4" y="192">1</text>
<text x="312.4" y="192">5121526</text>
<text x="340.6" y="192">ELBOW PIPE FITTING 1/4 NPT</text>
<text x="287.7" y="198.4">2</text>
<text x="300.4" y="198.4">1</text>
<text x="312.4" y="198.4">3158772</text>
<text x="352.5" y="198.4">SPRAY BLOCK</text>
<text x="383.4" y="198.4">MTS</text>
<text x="287.7" y="204.7">1</text>
<text x="300.4" y="204.7">1</text>
<text x="312.4" y="204.7">3134501</text>
<text x="337" y="204.7">BEARING SLEEVE BRONZE W/ HOLE</text>
<text x="284.2" y="211.1">ITEM</text>
<text x="298.1" y="211.1">QTY</text>
<text x="311.2" y="211.1">PART NO.</text>
<text x="358.4" y="211.1">DESCRIPTION</text>
</g>
<g font-size="3.3">
<text x="333.8" y="250.4">DS MTS ASSY</text>
<text x="150.4" y="261.6">NO</text>
<text x="158.2" y="261.6">E.C.N.#</text>
<text x="195.5" y="261.6">DESCRIPTION</text>
<text x="242.5" y="261.6">BY</text>
</g>
<g font-size="2.1">
<text x="341.3" y="222.1">Leaders in the food processing industry.</text>
<text x="284.2" y="229.4">SCALE:</text>
<text x="328.6" y="229.4">WEIGHT:</text>
<text x="373.1" y="229">DRAWN</text>
<text x="382.4" y="229">BY:</text>
<text x="284.2" y="235.8">DATE:</text>
<text x="328.6" y="235.8">SHEET</text>
<text x="338" y="235.8">#</text>
<text x="284.2" y="240.5">TITLE:</text>
<text x="373.1" y="253.2">DRAWING</text>
<text x="385.5" y="253.2">NUMBER:</text>
</g>
<g font-size="1.8">
<text x="253.8" y="231.2">INCHES</text>
<text x="255.1" y="228.4">ALL</text>
<text x="259.2" y="234">TOLERANCES:</text>
<text x="260.6" y="228.4">DIMENSIONS</text>
<text x="263.3" y="231.2">UNLESS</text>
<text x="272.8" y="231.2">NOTED</text>
<text x="275.6" y="228.4">IN</text>
<text x="258.3" y="239.6">FRAC.</text>
<text x="259.2" y="236.8">LOCATIONAL:</text>
<text x="269.7" y="239.6">1/32</text>
<text x="259" y="245.2">DEC.</text>
<text x="259.7" y="242.4">DEC.</text>
<text x="269" y="245.2">.005</text>
<text x="269.6" y="242.4">.01</text>
<text x="254.9" y="250.8">UNDER</text>
<text x="262.6" y="248">BENDS:</text>
<text x="263.1" y="250.8">10GA</text>
<text x="273.2" y="250.8">.020</text>
<text x="259" y="253.6">10GA</text>
<text x="259.7" y="256.3">7GA</text>
<text x="268.3" y="256.3">.040</text>
<text x="269" y="253.6">.030</text>
<text x="256.3" y="259.1">OVER</text>
<text x="259.2" y="261.9">ANGLE</text>
<text x="263.1" y="259.1">7GA</text>
<text x="270.6" y="261.9">.5</text>
<text x="271.8" y="259.1">.060</text>
</g>
</svg>
